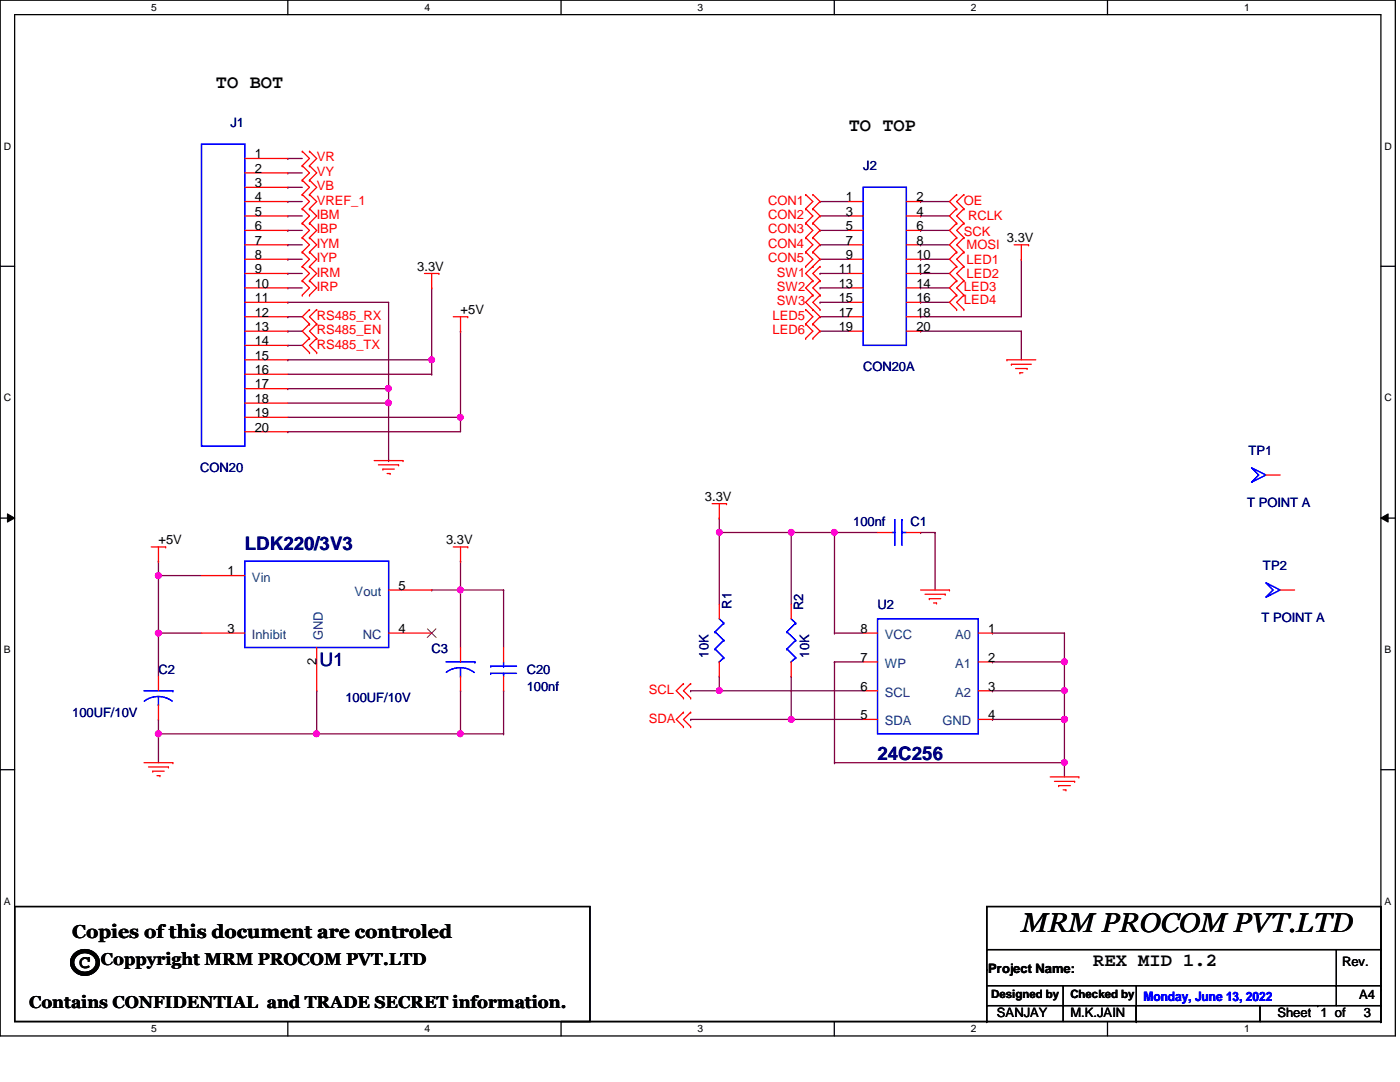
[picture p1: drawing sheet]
<svg xmlns="http://www.w3.org/2000/svg" width="279mm" height="216mm" viewBox="0 0 279 216" stroke-linecap="round" stroke-linejoin="round" font-family="sans-serif">
<path d="M0 0h278.5v206.7h-278.5zM2.9 2.9h272.7v200.9h-272.7z" fill="none" stroke="#000" stroke-width=".25"/>
<g fill="#fff">
<path d="M30.2 .3h1.1v2.3h-1.1z"/>
<path d="M30.2 204.1h1.1v2.3h-1.1z"/>
</g>
<path d="M57.4 0v2.9M57.4 203.8v2.9" fill="none" stroke="#000" stroke-width=".25"/>
<g fill="#fff">
<path d="M84.7 .3h1.1v2.3h-1.1z"/>
<path d="M84.7 204.1h1.1v2.3h-1.1z"/>
</g>
<path d="M112 0v2.9M112 203.8v2.9" fill="none" stroke="#000" stroke-width=".25"/>
<g fill="#fff">
<path d="M139.2 .3h1.1v2.3h-1.1z"/>
<path d="M139.2 204.1h1.1v2.3h-1.1z"/>
</g>
<path d="M166.5 0v2.9M166.5 203.8v2.9" fill="none" stroke="#000" stroke-width=".25"/>
<g fill="#fff">
<path d="M193.8 .3h1.1v2.3h-1.1z"/>
<path d="M193.8 204.1h1.1v2.3h-1.1z"/>
</g>
<path d="M221 0v2.9M221 203.8v2.9" fill="none" stroke="#000" stroke-width=".25"/>
<g fill="#fff">
<path d="M248.3 .3h1.1v2.3h-1.1z"/>
<path d="M248.3 204.1h1.1v2.3h-1.1z"/>
<path d="M.8 28h1.4v2.3h-1.4z"/>
<path d="M276.3 28h1.4v2.3h-1.4z"/>
<path d="M.8 78.2h1.4v2.3h-1.4z"/>
<path d="M276.3 78.2h1.4v2.3h-1.4z"/>
</g>
<path d="M0 53.1h2.9M275.6 53.1h2.9" fill="none" stroke="#000" stroke-width=".25"/>
<g fill="#fff">
<path d="M.8 128.5h1.3v2.2h-1.3z"/>
<path d="M276.3 128.5h1.3v2.2h-1.3z"/>
</g>
<path d="M0 103.4h2.9M275.6 103.4h2.9" fill="none" stroke="#000" stroke-width=".25"/>
<path d="M1.5 102.5l1.4 .9-1.4 .8zM275.6 103.4l1.4-.9v1.7z" fill="#000"/>
<path d="M1.5 102.5l1.4 .9-1.4 .8zM275.6 103.4l1.4-.9v1.7z" fill="none" stroke="#000" stroke-width=".2"/>
<g fill="#fff">
<path d="M.8 178.7h1.3v2.2h-1.3z"/>
<path d="M276.3 178.7h1.3v2.2h-1.3z"/>
</g>
<path d="M0 153.6h2.9M275.6 153.6h2.9" fill="none" stroke="#000" stroke-width=".25"/>
<path d="M91.9 117.7h.1M91.9 117.7v11.5M63.2 137.8h.1M63.2 137.8v8.6M137.8 137.8h.1M137.8 137.8h5.8M31.6 146.4h.1M31.6 146.4v5.8M137.8 143.6h.1M137.8 143.6h20.1" fill="none" stroke="#800040" stroke-width=".25"/>
<circle cx="91.9" cy="117.7" r=".56" fill="#f0f"/>
<circle cx="91.9" cy="117.7" r=".56" fill="none" stroke="#f0f" stroke-width=".25"/>
<path d="M31.6 112h.1M31.6 112v2.9M91.9 137.8h.1M91.9 137.8v8.6h-28.7M31.6 143.6h.1M31.6 143.6v2.8M63.2 146.4h.1" fill="none" stroke="#800040" stroke-width=".25"/>
<circle cx="91.9" cy="146.4" r=".56" fill="#f0f"/>
<circle cx="91.9" cy="146.4" r=".56" fill="none" stroke="#f0f" stroke-width=".25"/>
<circle cx="63.1" cy="146.4" r=".56" fill="#f0f"/>
<circle cx="63.1" cy="146.4" r=".56" fill="none" stroke="#f0f" stroke-width=".25"/>
<path d="M31.6 146.4h.1M31.6 146.4h31.6" fill="none" stroke="#800040" stroke-width=".25"/>
<circle cx="31.6" cy="146.4" r=".57" fill="#f0f"/>
<circle cx="31.6" cy="146.4" r=".57" fill="none" stroke="#f0f" stroke-width=".25"/>
<path d="M31.6 114.9h.1M31.6 114.9h8.6M86.1 117.7h.1M86.1 117.7h5.8" fill="none" stroke="#800040" stroke-width=".25"/>
<circle cx="31.6" cy="114.9" r=".56" fill="#f0f"/>
<circle cx="31.6" cy="114.9" r=".56" fill="none" stroke="#f0f" stroke-width=".25"/>
<path d="M166.5 106.3h.1M166.5 106.3h8.6M183.7 106.3h.1M183.7 106.3h2.9M186.6 106.3h.1M186.6 106.3v11.4M166.5 132.1h.1M166.5 126.3h.1M166.5 132.1h5.8M166.5 126.3h5.8M157.9 143.6h.1M157.9 143.6h14.4" fill="none" stroke="#800040" stroke-width=".25"/>
<circle cx="157.9" cy="143.5" r=".56" fill="#f0f"/>
<circle cx="157.9" cy="143.5" r=".56" fill="none" stroke="#f0f" stroke-width=".25"/>
<path d="M157.9 135h.1M157.9 135v8.6M212.4 143.6h.1M212.4 143.6v8.6" fill="none" stroke="#800040" stroke-width=".25"/>
<circle cx="212.4" cy="143.5" r=".56" fill="#f0f"/>
<circle cx="212.4" cy="143.5" r=".56" fill="none" stroke="#f0f" stroke-width=".25"/>
<path d="M143.6 137.8h.1M143.6 137.8h28.7" fill="none" stroke="#800040" stroke-width=".25"/>
<circle cx="143.5" cy="137.8" r=".56" fill="#f0f"/>
<circle cx="143.5" cy="137.8" r=".56" fill="none" stroke="#f0f" stroke-width=".25"/>
<path d="M143.6 106.3h.1M143.6 106.3h22.9M157.9 106.3h.1M143.6 135h.1M143.6 135v2.8" fill="none" stroke="#800040" stroke-width=".25"/>
<circle cx="143.5" cy="106.2" r=".56" fill="#f0f"/>
<circle cx="143.5" cy="106.2" r=".56" fill="none" stroke="#f0f" stroke-width=".25"/>
<path d="M143.6 103.4h.1M143.6 103.4v2.9M198.1 132.1h.1M198.1 132.1h14.3" fill="none" stroke="#800040" stroke-width=".25"/>
<circle cx="212.4" cy="132.1" r=".56" fill="#f0f"/>
<circle cx="212.4" cy="132.1" r=".56" fill="none" stroke="#f0f" stroke-width=".25"/>
<path d="M198.1 126.3h.1M198.1 126.3h14.3M212.4 126.3h.1M212.4 137.8h.1M212.4 126.3v5.8M212.4 137.8v5.8h-14.3M198.1 143.6h.1" fill="none" stroke="#800040" stroke-width=".25"/>
<circle cx="212.4" cy="143.5" r=".56" fill="#f0f"/>
<circle cx="212.4" cy="143.5" r=".56" fill="none" stroke="#f0f" stroke-width=".25"/>
<circle cx="212.4" cy="137.8" r=".56" fill="#f0f"/>
<circle cx="212.4" cy="137.8" r=".56" fill="none" stroke="#f0f" stroke-width=".25"/>
<path d="M166.5 106.3h.1M166.5 106.3v20M198.1 137.8h.1M212.4 132.1h.1M212.4 132.1v5.7h-14.3M212.4 152.2h.1M212.4 152.2v2.8" fill="none" stroke="#800040" stroke-width=".25"/>
<circle cx="166.5" cy="106.2" r=".56" fill="#f0f"/>
<circle cx="166.5" cy="106.2" r=".56" fill="none" stroke="#f0f" stroke-width=".25"/>
<path d="M143.6 106.3h.1M143.6 106.3v14.3M157.9 106.3h.1M157.9 106.3v14.3" fill="none" stroke="#800040" stroke-width=".25"/>
<circle cx="157.9" cy="106.2" r=".56" fill="#f0f"/>
<circle cx="157.9" cy="106.2" r=".56" fill="none" stroke="#f0f" stroke-width=".25"/>
<path d="M166.5 152.2h.1M166.5 152.2h45.9" fill="none" stroke="#800040" stroke-width=".25"/>
<circle cx="212.4" cy="152.1" r=".56" fill="#f0f"/>
<circle cx="212.4" cy="152.1" r=".56" fill="none" stroke="#f0f" stroke-width=".25"/>
<path d="M31.6 126.3h.1M31.6 126.3v8.7M166.5 132.1h.1M166.5 132.1v20.1" fill="none" stroke="#800040" stroke-width=".25"/>
<circle cx="31.6" cy="126.3" r=".56" fill="#f0f"/>
<circle cx="31.6" cy="126.3" r=".56" fill="none" stroke="#f0f" stroke-width=".25"/>
<path d="M86.1 57.4h.1M86.1 57.4v14.4h-28.7M57.4 71.8h.1M31.6 114.9h.1M31.6 114.9v11.4M91.9 112h.1M91.9 112v5.7M31.6 126.3h.1M31.6 126.3h8.6" fill="none" stroke="#800040" stroke-width=".25"/>
<circle cx="86.1" cy="71.8" r=".56" fill="#f0f"/>
<circle cx="86.1" cy="71.8" r=".56" fill="none" stroke="#f0f" stroke-width=".25"/>
<path d="M57.4 77.6h.1M57.4 77.6h20.2M57.4 86.1h.1M91.9 83.3h.1M91.9 83.3v2.8h-34.5" fill="none" stroke="#800040" stroke-width=".25"/>
<circle cx="77.5" cy="77.5" r=".56" fill="#f0f"/>
<circle cx="77.5" cy="77.5" r=".56" fill="none" stroke="#f0f" stroke-width=".25"/>
<g fill="none" stroke="#800040" stroke-width=".25">
<path d="M57.4 31.6h.1M57.4 34.5h.1M57.4 37.4h.1M57.4 31.6h2.9M57.4 34.5h2.9M57.4 37.4h2.9M57.4 57.4h.1M57.4 54.6h.1M57.4 51.7h.1M57.4 40.2h.1M57.4 43.1h.1M57.4 46h.1"/>
<path d="M57.4 48.9h.1M57.4 57.4h2.9M57.4 54.6h2.9M57.4 51.7h2.9M57.4 40.2h2.9M57.4 43.1h2.9M57.4 46h2.9M57.4 48.9h2.9M57.4 60.3h.1M57.4 63.2h.1M57.4 66.1h.1M57.4 68.9h.1"/>
<path d="M57.4 60.3h20.2v20.1M57.4 63.2h2.9M57.4 66.1h2.9M57.4 68.9h2.9M77.6 77.6h.1M57.4 80.4h20.2M77.6 80.4h.1"/>
</g>
<circle cx="77.5" cy="80.4" r=".56" fill="#f0f"/>
<circle cx="77.5" cy="80.4" r=".56" fill="none" stroke="#f0f" stroke-width=".25"/>
<path d="M57.4 74.7h28.7M86.1 74.7h.1M86.1 71.8h.1M86.1 71.8v2.9M57.4 83.3h34.5M77.6 91.9h.1M77.6 80.4v11.5M91.9 83.3h.1" fill="none" stroke="#800040" stroke-width=".25"/>
<circle cx="91.9" cy="83.3" r=".56" fill="#f0f"/>
<circle cx="91.9" cy="83.3" r=".56" fill="none" stroke="#f0f" stroke-width=".25"/>
<g fill="none" stroke="#800040" stroke-width=".25">
<path d="M163.7 40.2h.1M163.7 43.1h.1M163.7 46h.1M163.7 48.9h.1M163.7 51.7h.1M163.7 54.6h.1M163.7 57.4h.1M163.7 40.2h5.7M163.7 43.1h5.7M163.7 46h5.7M163.7 48.9h5.7M163.7 51.7h5.7"/>
<path d="M163.7 54.6h5.7M163.7 57.4h5.7M183.7 40.2h.1M183.7 43.1h.1M183.7 46h.1M183.7 48.9h.1M183.7 54.6h.1M183.7 51.7h.1M183.7 57.4h.1M183.7 40.2h5.8M183.7 43.1h5.8M183.7 46h5.8"/>
<path d="M183.7 48.9h5.8M183.7 51.7h5.8M183.7 54.6h5.8M183.7 57.4h5.8M203.8 51.7h.1M203.8 51.7v11.5h-20.1M91.9 66.1h.1M91.9 66.1v17.2M163.7 60.3h.1M163.7 63.2h.1M163.7 66.1h.1M163.7 63.2h5.7"/>
<path d="M163.7 60.3h5.7M163.7 66.1h5.7M183.7 63.2h.1M183.7 66.1h.1M183.7 60.3h.1M183.7 60.3h5.8M183.7 66.1h20.1M203.8 66.1h.1M203.8 66.1v5.7M91.9 117.7h.1M91.9 117.7h8.6M100.5 117.7h.1"/>
<path d="M100.5 117.7v11.5M100.5 137.8h.1M100.5 137.8v8.6M91.9 146.4h8.6M100.5 146.4h.1"/>
</g>
<g fill="none" stroke="#f00" stroke-width=".25">
<path d="M48.9 31.6h8.5M48.9 34.5h8.5M48.9 37.4h8.5M60.3 30.2h.1M60.3 33.1h.1M60.3 38.8h.1M60.3 35.9h.1M60.3 30.2l1.5 1.4-1.5 1.5M60.3 38.8l1.5 1.4-1.5 1.5M60.3 33.1l1.5 1.4-1.5 1.4M60.3 35.9l1.5 1.5-1.5 1.4M61.8 30.2h.1"/>
<path d="M61.8 33.1h.1M61.8 38.8h.1M61.8 35.9h.1M61.8 30.2l1.4 1.4-1.4 1.5M61.8 38.8l1.4 1.4-1.4 1.5M61.8 33.1l1.4 1.4-1.4 1.4M61.8 35.9l1.4 1.5-1.4 1.4M160.8 38.8h.1M160.8 38.8l1.4 1.4-1.4 1.5M162.2 38.8h.1M162.2 38.8l1.5 1.4-1.5 1.5M190.9 38.8h.1"/>
<path d="M190.9 38.8l-1.4 1.4 1.4 1.5M192.4 38.8h.1M192.4 38.8l-1.5 1.4 1.5 1.5M48.9 54.6h8.5M48.9 48.9h8.5M48.9 40.2h8.5M48.9 43.1h8.5M48.9 46h8.5M48.9 51.7h8.5M48.9 57.4h8.5M60.3 41.7h.1M60.3 47.4h.1"/>
<path d="M60.3 50.3h.1M60.3 53.2h.1M60.3 56h.1M60.3 58.9h.1M60.3 44.5h.1M60.3 47.4l1.5 1.5-1.5 1.4M60.3 50.3l1.5 1.4-1.5 1.5M60.3 53.2l1.5 1.4-1.5 1.4M60.3 56l1.5 1.4-1.5 1.5M60.3 44.5l1.5 1.5-1.5 1.4M60.3 41.7l1.5 1.4-1.5 1.4M61.8 41.7h.1"/>
<path d="M61.8 47.4h.1M61.8 50.3h.1M61.8 53.2h.1M61.8 56h.1M61.8 58.9h.1M61.8 44.5h.1M61.8 47.4l1.4 1.5-1.4 1.4M61.8 50.3l1.4 1.4-1.4 1.5M61.8 53.2l1.4 1.4-1.4 1.4M61.8 56l1.4 1.4-1.4 1.5M61.8 44.5l1.4 1.5-1.4 1.4M61.8 41.7l1.4 1.4-1.4 1.4"/>
<path d="M84.7 54.6h2.9M86.1 57.4h.1M86.1 54.6v2.8M87.6 54.6h.1M160.8 41.7h.1M160.8 44.5h.1M160.8 47.4h.1M160.8 50.3h.1M160.8 53.2h.1M160.8 41.7l1.4 1.4-1.4 1.4M160.8 44.5l1.4 1.5-1.4 1.4M160.8 47.4l1.4 1.5-1.4 1.4"/>
<path d="M160.8 50.3l1.4 1.4-1.4 1.5M162.2 41.7h.1M162.2 44.5h.1M162.2 47.4h.1M162.2 50.3h.1M162.2 53.2h.1M162.2 56h.1M162.2 58.9h.1M162.2 41.7l1.5 1.4-1.5 1.4M162.2 44.5l1.5 1.5-1.5 1.4M162.2 47.4l1.5 1.5-1.5 1.4M162.2 50.3l1.5 1.4-1.5 1.5"/>
<path d="M162.2 53.2l-1.4 1.4 1.4 1.4M162.2 56l-1.4 1.4 1.4 1.5M162.2 58.9l-1.4 1.4 2.9 2.9-1.5 1.4M163.7 56h.1M163.7 53.2h.1M163.7 58.9h.1M163.7 53.2l-1.5 1.4 1.5 1.4M163.7 56l-1.5 1.4 1.5 1.5M163.7 58.9l-1.5 1.4 1.5 1.5M169.4 54.6h2.9M169.4 48.9h2.9M169.4 40.2h2.9"/>
<path d="M169.4 43.1h2.9M169.4 46h2.9M169.4 51.7h2.9M169.4 57.4h2.9M180.9 54.6h2.8M180.9 48.9h2.8M180.9 40.2h2.8M180.9 43.1h2.8M180.9 46h2.8M180.9 51.7h2.8M180.9 57.4h2.8M190.9 56h.1"/>
<path d="M190.9 58.9h.1M190.9 41.7h.1M190.9 44.5h.1M190.9 47.4h.1M190.9 50.3h.1M190.9 53.2h.1M190.9 56l-1.4 1.4 1.4 1.5M190.9 58.9l-1.4 1.4 1.4 1.5M190.9 41.7l-1.4 1.4 1.4 1.4M190.9 44.5l-1.4 1.5 1.4 1.4M190.9 47.4l-1.4 1.5 1.4 1.4M190.9 50.3l-1.4 1.4 1.4 1.5"/>
<path d="M190.9 53.2l-1.4 1.4 1.4 1.4M192.4 58.9h.1M192.4 56h.1M192.4 41.7h.1M192.4 44.5h.1M192.4 47.4h.1M192.4 50.3h.1M192.4 53.2h.1M192.4 56l-1.5 1.4 1.5 1.5M192.4 58.9l-1.5 1.4 1.5 1.5M192.4 41.7l-1.5 1.4 1.5 1.4M192.4 44.5l-1.5 1.5 1.5 1.4"/>
<path d="M192.4 47.4l-1.5 1.5 1.5 1.4M192.4 50.3l-1.5 1.4 1.5 1.5M192.4 53.2l-1.5 1.4 1.5 1.4M202.4 48.9h2.9M203.8 51.7h.1M203.8 48.9v2.8M205.3 48.9h.1M48.9 63.2h8.5M48.9 71.8h8.5M48.9 60.3h8.5M48.9 66.1h8.5M48.9 68.9h8.5"/>
<path d="M48.9 74.7h8.5M48.9 77.6h8.5M61.8 67.5h.1M61.8 64.6h.1M61.8 70.4h.1M61.8 61.8h.1M61.8 64.6l-1.5 1.5 1.5 1.4M61.8 67.5l-1.5 1.4 1.5 1.5M61.8 61.8l-1.5 1.4 1.5 1.4M63.2 64.6h.1M63.2 67.5h.1M63.2 70.4h.1"/>
<path d="M63.2 61.8h.1M63.2 64.6l-1.4 1.5 1.4 1.4M63.2 67.5l-1.4 1.4 1.4 1.5M63.2 61.8l-1.4 1.4 1.4 1.4M90.5 63.2h2.8M91.9 66.1h.1M91.9 63.2v2.9M93.3 63.2h.1M160.8 61.8h.1M160.8 64.6h.1M160.8 67.5h.1M160.8 61.8l1.4 1.4-1.4 1.4"/>
<path d="M160.8 64.6l1.4 1.5-1.4 1.4M162.2 61.8h.1M162.2 64.6h.1M162.2 67.5h.1M162.2 64.6l1.5 1.5-1.5 1.4M163.7 61.8h.1M169.4 63.2h2.9M169.4 60.3h2.9M169.4 66.1h2.9M180.9 63.2h2.8M180.9 60.3h2.8M180.9 66.1h2.8"/>
<path d="M190.9 61.8h.1M192.4 61.8h.1M201 71.8h.1M201 71.8h5.7M201.8 72.7h.1M201.8 72.7h4M202.7 73.5h2.3M203.5 74.4h.1M203.5 74.4h.6M205 73.5h.1M48.9 80.4h8.5M48.9 83.3h8.5"/>
<path d="M48.9 86.1h8.5M74.7 91.9h5.7M75.5 92.8h4M76.4 93.6h.1M76.4 93.6h2.3M77.3 94.5h.6M77.9 94.5h.1M79.5 92.8h.1M80.4 91.9h.1M252.6 94.8h2.9M30.2 109.1h2.9M31.6 112h.1"/>
<path d="M31.6 109.1v2.9M33.1 109.1h.1M40.2 114.9h8.7M77.6 117.7h8.5M90.5 109.1h2.8M91.9 112h.1M91.9 109.1v2.9M93.3 109.1h.1M142.1 100.5h2.9M143.6 103.4h.1M143.6 100.5v2.9M145 100.5h.1"/>
<path d="M175.1 106.3h2.9M180.9 106.3h2.8M183.7 117.7h5.8M184.6 118.6h4M185.5 119.5h.1M185.5 119.5h2.2M188.6 118.6h.1M189.5 117.7h.1M255.5 117.7h2.9M31.6 135v2.8M40.2 126.3h8.7M63.2 129.2v8.6"/>
<path d="M77.6 126.3h8.5M91.9 129.2v2.9M91.9 135v2.8M100.5 129.2v2.9M100.5 135v2.8M136.4 136.4h.1M136.4 139.3h.1M136.4 136.4l-1.4 1.4 1.4 1.5M137.8 136.4h.1M137.8 139.3h.1M137.8 136.4l-1.4 1.4 1.4 1.5M143.6 120.6v2.9"/>
<path d="M143.6 132.1v2.9M157.9 120.6v2.9M157.9 132.1v2.9M172.3 126.3h2.8M172.3 132.1h2.8M172.3 137.8h2.8M186.3 120.3h.6M186.9 120.3h.1M195.2 126.3h2.9M195.2 132.1h2.9M195.2 137.8h2.9M28.7 152.2h5.8"/>
<path d="M29.6 153h4M30.5 153.9h.1M30.5 153.9h2.3M31.3 154.8h.6M31.6 140.7v2.9M31.9 154.8h.1M33.6 153h.1M34.5 152.2h.1M136.4 142.1h.1M136.4 145h.1M136.4 142.1l-1.4 1.5 1.4 1.4M137.8 142.1h.1"/>
<path d="M137.8 145h.1M137.8 142.1l-1.4 1.5 1.4 1.4M172.3 143.6h2.8M195.2 143.6h2.9M209.6 155h5.7M210.4 155.9h4.1M211.3 156.8h.1M211.3 156.8h2.3M212.2 157.6h.5M212.7 157.6h.1M214.5 155.9h.1M215.3 155h.1"/>
</g>
<g fill="none" stroke="#000" stroke-width=".25">
<path d="M2.9 180.9h114.8v22.9h-114.8zM196.9 180.9h78.7v8.6h-78.7zM196.9 193.5h.1M196.9 189.5h.1M196.9 196.7h78.7M196.9 189.5v11.2M212.2 196.7h.1M212.2 196.7v7.1M226.8 196.7v7.1M266.7 196.7h.1M266.7 189.5v11.2M275.6 197.5h.1"/>
<path d="M275.6 196.7h.1M275.6 189.5h.1M275.6 189.5v14.3M112 203.8h84.9M196.9 200.7h29.9v3.1h-29.9zM196.9 203.8h.1M226.8 200.7h24.7v3.1h-24.7zM226.8 203.8h.1M251.5 203.8h24.1M251.5 200.7h24.1M263 200.7h.1M275.6 200.7h.1"/>
<path d="M275.6 203.8h.1"/>
</g>
<path d="M15 190.6a2.64 2.64 0 0 1 2.7-.7 2.64 2.64 0 0 1 1.8 2.1 2.58 2.58 0 0 1-2.5 2.3 2.58 2.58 0 0 1-2.6-2.3l.1-.5z" fill="none" stroke="#000" stroke-width=".85"/>
<g fill="none" stroke="#00f" stroke-width=".25">
<path d="M40.2 28.7h8.7v60.3h-8.7zM172.3 37.4h8.6v31.5h-8.6zM249.8 93.3l2.8 1.5-2.8 1.4 1.4-1.4zM48.9 112h28.7v17.2h-28.7zM178 106.3h.6M178.6 106.3h.1M178.6 103.7h.1M178.6 103.7v5.1M180 103.7h.1M180 106.3h.1M180 106.3h.9M180 103.7v5.1"/>
<path d="M252.6 116.3l2.9 1.4-2.9 1.5 1.5-1.5zM28.7 137.8h5.8M31.6 139l1.5 .2 1.3 .7M31.6 139l-1.5 .2-1.3 .7M31.6 139v1.7M34.5 137.8h.1M89 132.1h5.8M91.9 135h.1M91.9 133.2l1.4 .3 1.4 .7M91.9 133.2l-1.5 .3-1.3 .7M91.9 133.2v1.8M94.8 132.1h.1"/>
<path d="M97.9 132.9h.1M97.9 134.4h.1M97.9 132.9h5.2M97.9 134.4h5.2M100.5 134.4h.1M100.5 132.9h.1M100.5 132.1v.8M100.5 134.4v.6M142.7 126.1h.1M142.7 129.5h.1M142.7 126.1l1.7 1.7M142.7 129.5l1.7 1.7"/>
<path d="M143.6 132.1h.1M143.6 123.5l.8 .8M144.4 124.3h.1M144.4 127.8h.1M144.4 131.2h.1M144.4 124.3l-1.7 1.8M144.4 127.8l-1.7 1.7M144.4 131.2l-.8 .9M157.1 126.1h.1M157.1 129.5h.1M157.1 126.1l1.7 1.7M157.1 129.5l1.7 1.7"/>
<path d="M157.9 132.1h.1M157.9 123.5l.9 .8M158.8 124.3h.1M158.8 127.8h.1M158.8 131.2h.1M158.8 124.3l-1.7 1.8M158.8 127.8l-1.7 1.7M158.8 131.2l-.9 .9M175.1 123.5h20.1v22.9h-20.1zM31.6 140.7h.1"/>
</g>
<path d="M85.3 125.5l1.7 1.7M87 125.5l-1.7 1.7" fill="none" stroke="#804000" stroke-width=".2"/>
<circle cx="91.9" cy="117.7" r=".56" fill="#f0f"/>
<circle cx="91.9" cy="117.7" r=".56" fill="none" stroke="#f0f" stroke-width=".25"/>
<circle cx="91.9" cy="146.4" r=".56" fill="#f0f"/>
<circle cx="91.9" cy="146.4" r=".56" fill="none" stroke="#f0f" stroke-width=".25"/>
<circle cx="63.1" cy="146.4" r=".56" fill="#f0f"/>
<circle cx="63.1" cy="146.4" r=".56" fill="none" stroke="#f0f" stroke-width=".25"/>
<circle cx="31.6" cy="146.4" r=".57" fill="#f0f"/>
<circle cx="31.6" cy="146.4" r=".57" fill="none" stroke="#f0f" stroke-width=".25"/>
<circle cx="31.6" cy="114.9" r=".56" fill="#f0f"/>
<circle cx="31.6" cy="114.9" r=".56" fill="none" stroke="#f0f" stroke-width=".25"/>
<circle cx="157.9" cy="143.5" r=".56" fill="#f0f"/>
<circle cx="157.9" cy="143.5" r=".56" fill="none" stroke="#f0f" stroke-width=".25"/>
<circle cx="212.4" cy="143.5" r=".56" fill="#f0f"/>
<circle cx="212.4" cy="143.5" r=".56" fill="none" stroke="#f0f" stroke-width=".25"/>
<circle cx="143.5" cy="137.8" r=".56" fill="#f0f"/>
<circle cx="143.5" cy="137.8" r=".56" fill="none" stroke="#f0f" stroke-width=".25"/>
<circle cx="143.5" cy="106.2" r=".56" fill="#f0f"/>
<circle cx="143.5" cy="106.2" r=".56" fill="none" stroke="#f0f" stroke-width=".25"/>
<circle cx="212.4" cy="132.1" r=".56" fill="#f0f"/>
<circle cx="212.4" cy="132.1" r=".56" fill="none" stroke="#f0f" stroke-width=".25"/>
<circle cx="212.4" cy="143.5" r=".56" fill="#f0f"/>
<circle cx="212.4" cy="143.5" r=".56" fill="none" stroke="#f0f" stroke-width=".25"/>
<circle cx="212.4" cy="137.8" r=".56" fill="#f0f"/>
<circle cx="212.4" cy="137.8" r=".56" fill="none" stroke="#f0f" stroke-width=".25"/>
<circle cx="166.5" cy="106.2" r=".56" fill="#f0f"/>
<circle cx="166.5" cy="106.2" r=".56" fill="none" stroke="#f0f" stroke-width=".25"/>
<circle cx="157.9" cy="106.2" r=".56" fill="#f0f"/>
<circle cx="157.9" cy="106.2" r=".56" fill="none" stroke="#f0f" stroke-width=".25"/>
<circle cx="212.4" cy="152.1" r=".56" fill="#f0f"/>
<circle cx="212.4" cy="152.1" r=".56" fill="none" stroke="#f0f" stroke-width=".25"/>
<circle cx="31.6" cy="126.3" r=".56" fill="#f0f"/>
<circle cx="31.6" cy="126.3" r=".56" fill="none" stroke="#f0f" stroke-width=".25"/>
<circle cx="86.1" cy="71.8" r=".56" fill="#f0f"/>
<circle cx="86.1" cy="71.8" r=".56" fill="none" stroke="#f0f" stroke-width=".25"/>
<circle cx="77.5" cy="77.5" r=".56" fill="#f0f"/>
<circle cx="77.5" cy="77.5" r=".56" fill="none" stroke="#f0f" stroke-width=".25"/>
<circle cx="77.5" cy="80.4" r=".56" fill="#f0f"/>
<circle cx="77.5" cy="80.4" r=".56" fill="none" stroke="#f0f" stroke-width=".25"/>
<circle cx="91.9" cy="83.3" r=".56" fill="#f0f"/>
<circle cx="91.9" cy="83.3" r=".56" fill="none" stroke="#f0f" stroke-width=".25"/>
<text font-size="5.4" x="203.8" y="185.9">MRM PROCOM PVT.LTD</text>
<g font-size="3.7">
<text x="43.1" y="17.6">TO BOT</text>
<text x="169.4" y="26.2">TO TOP</text>
<text x="14.4" y="187.2">Copies of this document are controled</text>
<text x="15.8" y="193.1">C Coppyright MRM PROCOM PVT.LTD</text>
<text x="218.2" y="192.7">REX MID 1.2</text>
</g>
<g font-size="3.7" fill="#000080">
<text x="48.9" y="109.7">LDK220/3V3</text>
<text x="63.8" y="132.8">U1</text>
<text x="175.1" y="151.6">24C256</text>
</g>
<text font-size="3.4" x="5.8" y="201.2">Contains CONFIDENTIAL and TRADE SECRET information.</text>
<g font-size="2.6" fill="#000080">
<text x="46" y="25.4">J1</text>
<text x="172.3" y="34">J2</text>
<text x="172.3" y="74.1">CON20A</text>
<text x="40" y="94.2">CON20</text>
<text x="249.2" y="90.8">TP1</text>
<text x="248.9" y="101.1">T POINT A</text>
<text x="170.3" y="104.9">100nf</text>
<text x="181.7" y="104.9">C1</text>
<text x="252.1" y="113.7">TP2</text>
<text x="146" y="121.5" transform="rotate(-90 146 121.5)">R1</text>
<text x="160.3" y="121.8" transform="rotate(-90 160.3 121.8)">R2</text>
<text x="175.1" y="121.5">U2</text>
<text x="251.8" y="124.1">T POINT A</text>
<text x="86.1" y="130.4">C3</text>
<text x="141.4" y="131.2" transform="rotate(-90 141.4 131.2)">10K</text>
<text x="161.5" y="131.2" transform="rotate(-90 161.5 131.2)">10K</text>
<text x="31.6" y="134.4">C2</text>
<text x="105.1" y="134.4">C20</text>
<text x="105.1" y="137.8">100nf</text>
<text x="14.4" y="143">100UF/10V</text>
<text x="68.9" y="140.2">100UF/10V</text>
</g>
<g font-size="2.6">
<text x="50.8" y="31.6">1</text>
<text x="50.8" y="34.5">2</text>
<text x="50.8" y="37.3">3</text>
<text x="50.8" y="40.2">4</text>
<text x="168.8" y="40.2">1</text>
<text x="182.9" y="40.2">2</text>
<text x="50.8" y="43.1">5</text>
<text x="50.8" y="45.9">6</text>
<text x="168.8" y="43.1">3</text>
<text x="168.8" y="45.9">5</text>
<text x="182.9" y="43.1">4</text>
<text x="182.9" y="45.9">6</text>
<text x="50.8" y="48.8">7</text>
<text x="50.8" y="51.7">8</text>
<text x="168.8" y="48.8">7</text>
<text x="168.8" y="51.7">9</text>
<text x="182.9" y="48.8">8</text>
<text x="182.9" y="51.7">10</text>
<text x="201" y="48.3">3.3V</text>
<text x="50.8" y="54.5">9</text>
<text x="50.8" y="57.4">10</text>
<text x="83.3" y="54.1">3.3V</text>
<text x="167.4" y="54.5">11</text>
<text x="167.4" y="57.4">13</text>
<text x="182.9" y="54.5">12</text>
<text x="182.9" y="57.4">14</text>
<text x="50.8" y="60.3">11</text>
<text x="50.8" y="63.2">12</text>
<text x="91.9" y="62.7">+5V</text>
<text x="167.4" y="60.3">15</text>
<text x="167.4" y="63.2">17</text>
<text x="182.9" y="60.3">16</text>
<text x="182.9" y="63.2">18</text>
<text x="50.8" y="66">13</text>
<text x="50.8" y="68.9">14</text>
<text x="50.8" y="71.8">15</text>
<text x="167.4" y="66">19</text>
<text x="182.9" y="66">20</text>
<text x="50.8" y="74.6">16</text>
<text x="50.8" y="77.5">17</text>
<text x="50.8" y="80.4">18</text>
<text x="50.8" y="83.2">19</text>
<text x="50.8" y="86.1">20</text>
<text x="140.7" y="99.9">3.3V</text>
<text x="31.6" y="108.6">+5V</text>
<text x="89" y="108.6">3.3V</text>
<text x="45.4" y="114.8">1</text>
<text x="79.5" y="117.7">5</text>
<text x="45.4" y="126.3">3</text>
<text x="79.5" y="126.3">4</text>
<text x="171.7" y="126.3">8</text>
<text x="197.2" y="126.3">1</text>
<text x="63.2" y="132.6" transform="rotate(-90 63.2 132.6)">2</text>
<text x="171.7" y="137.8">6</text>
<text x="171.7" y="132">7</text>
<text x="197.2" y="132">2</text>
<text x="197.2" y="137.8">3</text>
<text x="171.7" y="143.5">5</text>
<text x="197.2" y="143.5">4</text>
<text x="197.2" y="194.2">Project Name:</text>
<text x="267.8" y="192.7">Rev.</text>
<text x="199" y="203">SANJAY</text>
<text x="213.6" y="203">M.K.JAIN</text>
<text x="254.9" y="203">Sheet</text>
<text x="263.5" y="203">1 of</text>
<text x="271.3" y="199.3">A4</text>
<text x="272.2" y="203">3</text>
</g>
<g font-size="2.6" fill="#f00">
<text x="63.2" y="32.2">VR</text>
<text x="63.2" y="35.1">VY</text>
<text x="63.2" y="40.9">VREF_1</text>
<text x="63.2" y="38">VB</text>
<text x="153.3" y="40.9">CON1</text>
<text x="192.4" y="40.9">OE</text>
<text x="63.2" y="46.6">IBP</text>
<text x="63.2" y="43.7">IBM</text>
<text x="153.3" y="43.7">CON2</text>
<text x="153.3" y="46.6">CON3</text>
<text x="192.4" y="47.2">SCK</text>
<text x="193.2" y="44">RCLK</text>
<text x="63.2" y="49.4">IYM</text>
<text x="63.2" y="52.3">IYP</text>
<text x="153.3" y="49.4">CON4</text>
<text x="153.3" y="52.3">CON5</text>
<text x="192.9" y="49.7">MOSI</text>
<text x="192.9" y="52.6">LED1</text>
<text x="63.2" y="55.2">IRM</text>
<text x="63.2" y="58.1">IRP</text>
<text x="155" y="55.2">SW1</text>
<text x="155" y="58.1">SW2</text>
<text x="192.4" y="58.1">LED3</text>
<text x="192.9" y="55.5">LED2</text>
<text x="63.2" y="63.8">RS485_RX</text>
<text x="154.2" y="63.8">LED5</text>
<text x="155" y="60.9">SW3</text>
<text x="192.4" y="60.7">LED4</text>
<text x="63.2" y="66.7">RS485_EN</text>
<text x="63.2" y="69.6">RS485_TX</text>
<text x="154.2" y="66.7">LED6</text>
<text x="129.5" y="138.4">SCL</text>
<text x="129.5" y="144.2">SDA</text>
</g>
<g font-size="2.6" fill="#004080">
<text x="50.3" y="116">Vin</text>
<text x="70.8" y="118.9">Vout</text>
<text x="50.3" y="127.5">Inhibit</text>
<text x="64.4" y="127.8" transform="rotate(-90 64.4 127.8)">GND</text>
<text x="72.4" y="127.5">NC</text>
<text x="176.6" y="127.5">VCC</text>
<text x="190.6" y="127.5">A0</text>
<text x="176.6" y="133.3">WP</text>
<text x="190.6" y="133.3">A1</text>
<text x="176.6" y="139">SCL</text>
<text x="190.6" y="139">A2</text>
<text x="176.6" y="144.7">SDA</text>
<text x="188.1" y="144.7">GND</text>
</g>
<text font-size="2.6" fill="#00f" x="228.2" y="199.6">Monday, June 13, 2022</text>
<g font-size="2.3">
<text x="197.8" y="199.1">Designed by</text>
<text x="213.6" y="199.1">Checked by</text>
</g>
<g font-size="2">
<text x="30.2" y="2.2">5</text>
<text x="84.7" y="2.2">4</text>
<text x="139.2" y="2.2">3</text>
<text x="193.8" y="2.2">2</text>
<text x="248.3" y="2.2">1</text>
<text x=".8" y="29.8">D</text>
<text x="276.3" y="29.8">D</text>
<text x=".8" y="80.1">C</text>
<text x="276.3" y="80.1">C</text>
<text x=".8" y="130.3">B</text>
<text x="276.3" y="130.3">B</text>
<text x=".8" y="180.5">A</text>
<text x="276.3" y="180.5">A</text>
<text x="30.2" y="206">5</text>
<text x="84.7" y="206">4</text>
<text x="139.2" y="206">3</text>
<text x="193.8" y="206">2</text>
<text x="248.3" y="206">1</text>
</g>
</svg>
